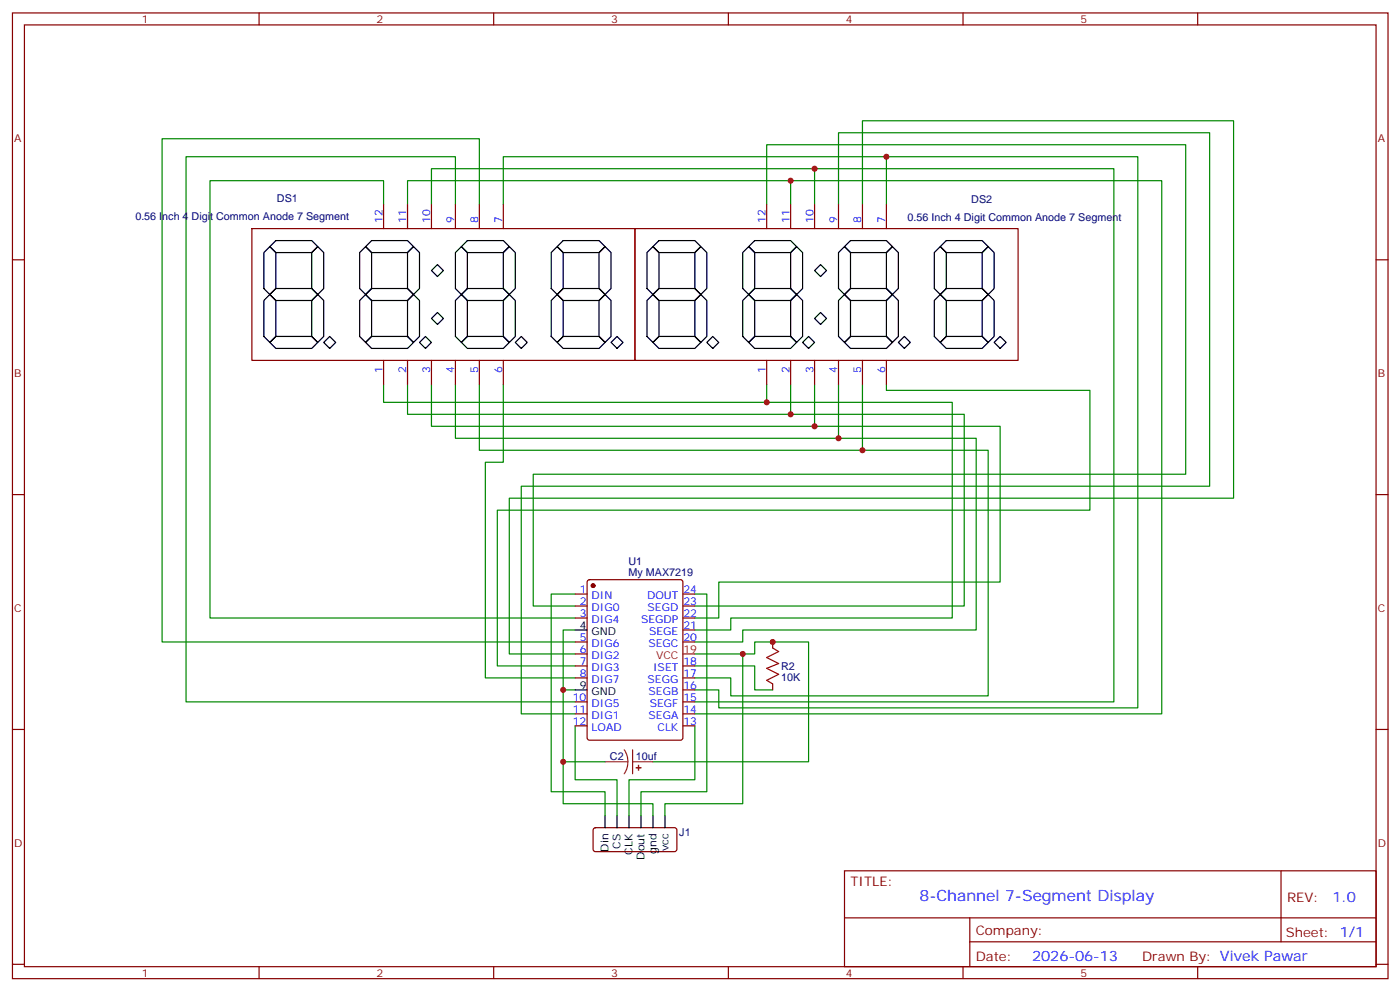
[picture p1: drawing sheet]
<svg xmlns="http://www.w3.org/2000/svg" width="413mm" height="292mm" viewBox="0 0 413 292" stroke-linecap="round" stroke-linejoin="round" font-family="sans-serif">
<g fill="none" stroke="#870000" stroke-width=".35">
<path d="M3.7 3.8h405.3v284.3h-405.3zM7.2 7.3h398.3v277.3h-398.3zM76.3 3.8v3.5M145.5 3.8v3.5M214.6 3.8v3.5M283.8 3.8v3.5M352.9 3.8v3.5M3.7 76.5h3.5M74.2 67.3h112.9v38.8h-112.9zM113 60.3v7M120.1 60.3v7M127.1 60.3v7"/>
<path d="M134.2 60.3v7M141.3 60.3v7M148.3 60.3v7M187.1 67.3h112.9v38.8h-112.9zM225.9 60.3v7M233 60.3v7M240 60.3v7M247.1 60.3v7M254.1 60.3v7M261.2 60.3v7M405.5 76.5h3.5M113 106.1v7.1"/>
<path d="M120.1 106.1v7.1M127.1 106.1v7.1M134.2 106.1v7.1M141.3 106.1v7.1M148.3 106.1v7.1M225.9 106.1v7.1M233 106.1v7.1M240 106.1v7.1M247.1 106.1v7.1M254.1 106.1v7.1M261.2 106.1v7.1M3.7 145.6h3.5"/>
<path d="M405.5 145.6h3.5M169.5 174.9h3.5M169.5 178.4h3.5M173.2 170.9l.5-.2h26.8l.7 .4v46.1l-.4 .7h-27.1l-.6-.4-.1-46.1zM201.2 174.9h3.6M201.2 178.4h3.6M169.5 182h3.5M169.5 189h3.5M169.5 192.5h3.5M169.5 196.1h3.5M169.5 199.6h3.5M201.2 182h3.6"/>
<path d="M201.2 189h3.6M201.2 196.1h3.6M201.2 199.6h3.6M201.2 185.5h3.6M227.7 189v1.8M3.7 214.8h3.5M169.5 206.7h3.5M169.5 210.2h3.5M169.5 213.7h3.5M201.2 206.7h3.6M201.2 210.2h3.6M201.2 213.7h3.6"/>
<path d="M201.2 203.1h3.6M227.7 201.4v1.7M405.5 214.8h3.5M175 243.9l.5-.2 23.5 .1 .5 .6-.1 5.9-.6 .5-23.6-.1-.4-.7v-5.6zM248.8 256.4h156.7v28.2h-156.7zM377.5 256.4v20.9M248.9 270.2h156.5M285.8 277.3h119.6M285.8 270.2v14.2M3.7 283.9h3.5M76.3 284.6v3.5M145.5 284.6v3.5"/>
<path d="M214.6 284.6v3.5M283.8 284.6v3.5M352.9 284.6v3.5M405.5 283.9h3.5"/>
</g>
<g fill="none" stroke="#008700" stroke-width=".35">
<path d="M233 53.2h109.3v157h-137.5M240 49.7h88.2v157h-123.4M261.2 46.1h74.1v162.3h-123.5v-5.3h-7M113 60.3v-7.1h-51.1v128.8h107.6M120.1 60.3v-7.1h112.9v7.1M127.1 60.3v-10.6h112.9v10.6M134.2 60.3v-14.2h-79.4v160.6h114.7M141.3 60.3v-19.4h-93.5v148.1h121.7M148.3 60.3v-14.2h112.9v14.2M225.9 60.3v-17.7h123.5v97h-192.3v38.8h12.4M247.1 60.3v-21.2h109.3v104.1h-202.8v67h15.9M254.1 60.3v-24.7h109.4v111.1h-213.4v45.8h19.4"/>
<path d="M113 113.2v5.3h112.9v-5.3M120.1 113.2v8.8h112.9v-8.8M127.1 113.2v12.3h112.9v-12.3M134.2 113.2v15.8h112.9v-15.8M141.3 113.2v19.4h112.8v-19.4M148.3 113.2v22.9h-5.3v63.5h26.5M225.9 118.5h54.7v63.5h-65.3v3.5h-10.5M261.2 113.2v1.7h60v35.3h-174.7v45.9h23M233 122h51.1v56.4h-79.3M240 125.5h54.7v45.9h-82.9v10.6h-7M247.1 129h40.6v56.5h-68.8v3.5h-14.1M254.1 132.6h37.1v72.3h-75.9v-5.3h-10.5"/>
<path d="M169.5 174.9h-7.1v58.2h15.9v7.1M204.8 174.9h3.5v58.2h-19.4v7.1M169.5 185.5h-3.6v17.6h3.6M204.8 196.1h17.6v7h5.3M204.8 192.5h17.6v-3.5h15.9v35.3h-45.9M218.9 192.5v44.1h-23v3.6M165.9 203.1v33.5h26.5v3.6M169.5 213.7v15.9h12.3v10.6M204.8 213.7v15.9h-19.5v10.6M165.9 224.3h12.4"/>
</g>
<g fill="none" stroke="#000" stroke-width=".35">
<path d="M77.8 74.4l1.7-1.8 1.8 1.8v10.5l-1.8 1.8-1.7-1.8zM81.3 70.8h10.6l1.7 1.8-1.7 1.8h-10.6l-1.8-1.8zM91.9 74.4l1.7-1.8 1.8 1.8v10.5l-1.8 1.8-1.7-1.8zM106 74.4l1.7-1.8 1.8 1.8v10.5l-1.8 1.8-1.7-1.8zM109.5 70.8h10.6l1.7 1.8-1.7 1.8h-10.6l-1.8-1.8zM120.1 74.4l1.7-1.8 1.8 1.8v10.5l-1.8 1.8-1.7-1.8zM127.1 79.7l1.8-1.8 1.8 1.8-1.8 1.7zM134.2 74.4l1.8-1.8 1.7 1.8v10.5l-1.7 1.8-1.8-1.8zM137.7 70.8h10.6l1.8 1.8-1.8 1.8h-10.6l-1.7-1.8zM148.3 74.4l1.8-1.8 1.7 1.8v10.5l-1.7 1.8-1.8-1.8zM162.4 74.4l1.8-1.8 1.7 1.8v10.5l-1.7 1.8-1.8-1.8zM165.9 70.8h10.6l1.8 1.8-1.8 1.8h-10.6l-1.7-1.8z"/>
<path d="M176.5 74.4l1.8-1.8 1.8 1.8v10.5l-1.8 1.8-1.8-1.8zM190.6 74.4l1.8-1.8 1.8 1.8v10.5l-1.8 1.8-1.8-1.8zM194.2 70.8h10.6l1.7 1.8-1.7 1.8h-10.6l-1.8-1.8zM204.8 74.4l1.7-1.8 1.8 1.8v10.5l-1.8 1.8-1.7-1.8zM218.9 74.4l1.7-1.8 1.8 1.8v10.5l-1.8 1.8-1.7-1.8zM222.4 70.8h10.6l1.7 1.8-1.7 1.8h-10.6l-1.8-1.8zM233 74.4l1.7-1.8 1.8 1.8v10.5l-1.8 1.8-1.7-1.8zM240 79.7l1.8-1.8 1.8 1.8-1.8 1.7zM247.1 74.4l1.7-1.8 1.8 1.8v10.5l-1.8 1.8-1.7-1.8zM250.6 70.8h10.6l1.8 1.8-1.8 1.8h-10.6l-1.8-1.8zM263 72.6l1.7 1.8v10.5l-1.7 1.8-1.8-1.8v-10.5zM275.3 74.4l1.8-1.8 1.7 1.8v10.5l-1.7 1.8-1.8-1.8z"/>
<path d="M278.8 70.8h10.6l1.8 1.8-1.8 1.8h-10.6l-1.7-1.8zM289.4 74.4l1.8-1.8 1.7 1.8v10.5l-1.7 1.8-1.8-1.8zM77.8 88.5l1.7-1.8 1.8 1.8v10.6l-1.8 1.7-1.7-1.7zM81.3 84.9h10.6l1.7 1.8-1.7 1.8h-10.6l-1.8-1.8zM91.9 88.5l1.7-1.8 1.8 1.8v10.6l-1.8 1.7-1.7-1.7zM106 88.5l1.7-1.8 1.8 1.8v10.6l-1.8 1.7-1.7-1.7zM109.5 84.9h10.6l1.7 1.8-1.7 1.8h-10.6l-1.8-1.8zM109.5 99.1h10.6l1.7 1.7-1.7 1.8h-10.6l-1.8-1.8zM120.1 88.5l1.7-1.8 1.8 1.8v10.6l-1.8 1.7-1.7-1.7zM127.1 93.8l1.8-1.8 1.8 1.8-1.8 1.7zM134.2 88.5l1.8-1.8 1.7 1.8v10.6l-1.7 1.7-1.8-1.7zM137.7 84.9h10.6l1.8 1.8-1.8 1.8h-10.6l-1.7-1.8z"/>
<path d="M137.7 99.1h10.6l1.8 1.7-1.8 1.8h-10.6l-1.7-1.8zM148.3 88.5l1.8-1.8 1.7 1.8v10.6l-1.7 1.7-1.8-1.7zM162.4 88.5l1.8-1.8 1.7 1.8v10.6l-1.7 1.7-1.8-1.7zM165.9 84.9h10.6l1.8 1.8-1.8 1.8h-10.6l-1.7-1.8zM165.9 99.1h10.6l1.8 1.7-1.8 1.8h-10.6l-1.7-1.8zM176.5 88.5l1.8-1.8 1.8 1.8v10.6l-1.8 1.7-1.8-1.7zM190.6 88.5l1.8-1.8 1.8 1.8v10.6l-1.8 1.7-1.8-1.7zM194.2 84.9h10.6l1.7 1.8-1.7 1.8h-10.6l-1.8-1.8zM194.2 99.1h10.6l1.7 1.7-1.7 1.8h-10.6l-1.8-1.8zM204.8 88.5l1.7-1.8 1.8 1.8v10.6l-1.8 1.7-1.7-1.7zM218.9 88.5l1.7-1.8 1.8 1.8v10.6l-1.8 1.7-1.7-1.7zM222.4 84.9h10.6l1.7 1.8-1.7 1.8h-10.6l-1.8-1.8z"/>
<path d="M222.4 99.1h10.6l1.7 1.7-1.7 1.8h-10.6l-1.8-1.8zM233 88.5l1.7-1.8 1.8 1.8v10.6l-1.8 1.7-1.7-1.7zM240 93.8l1.8-1.8 1.8 1.8-1.8 1.7zM247.1 88.5l1.7-1.8 1.8 1.8v10.6l-1.8 1.7-1.7-1.7zM250.6 84.9h10.6l1.8 1.8-1.8 1.8h-10.6l-1.8-1.8zM250.6 99.1h10.6l1.8 1.7-1.8 1.8h-10.6l-1.8-1.8zM263 86.7l1.7 1.8v10.6l-1.7 1.7-1.8-1.7v-10.6zM266.5 99.1l1.8 1.7-1.8 1.8-1.8-1.8zM275.3 88.5l1.8-1.8 1.7 1.8v10.6l-1.7 1.7-1.8-1.7zM278.8 84.9h10.6l1.8 1.8-1.8 1.8h-10.6l-1.7-1.8zM278.8 99.1h10.6l1.8 1.7-1.8 1.8h-10.6l-1.7-1.8zM289.4 88.5l1.8-1.8 1.7 1.8v10.6l-1.7 1.7-1.8-1.7z"/>
<path d="M79.5 100.8l1.8-1.7h10.6l1.7 1.7-1.7 1.8h-10.6zM95.4 100.8l1.8-1.7 1.7 1.7-1.7 1.8zM123.6 100.8l1.8-1.7 1.7 1.7-1.7 1.8zM151.8 100.8l1.8-1.7 1.8 1.7-1.8 1.8zM180.1 100.8l1.7-1.7 1.8 1.7-1.8 1.8zM208.3 100.8l1.7-1.7 1.8 1.7-1.8 1.8zM236.5 100.8l1.8-1.7 1.7 1.7-1.7 1.8zM292.9 100.8l1.8-1.7 1.8 1.7-1.8 1.8zM169.5 185.5h3.5M169.5 203.1h3.5M178.3 240.2v3.5M181.8 240.2v3.5"/>
<path d="M185.3 240.2v3.5M188.9 240.2v3.5M192.4 240.2v3.5M195.9 240.2v3.5"/>
</g>
<circle cx="174.8" cy="172.4" r=".53" fill="#870000" stroke="#870000" stroke-width=".35"/>
<path d="M201.2 192.5h3.6" fill="none" stroke="#f00" stroke-width=".35"/>
<path d="M178.3 224.3h6.7M183.9 220.8l.9 1.6 .2 1.9M185 224.3l-.2 1.8-.9 1.7M186.4 224.3h6M186.4 220.8v7" fill="none" stroke="#8c2424" stroke-width=".35"/>
<g fill="#8c2424" stroke="#8c2424" stroke-width=".35">
<path d="M188.1 225.4l.1 1.4z"/>
<path d="M187.5 226l1.4 .1z"/>
</g>
<path d="M227.7 190.8l1.7 1-3.5 1.8 3.5 1.8-3.5 1.4 3.5 1.7-3.5 1.8 1.8 1.1" fill="none" stroke="#a10000" stroke-width=".35"/>
<g fill="#c00">
<circle cx="165.9" cy="203.1" r=".88"/>
<circle cx="218.9" cy="192.5" r=".88"/>
<circle cx="240" cy="125.5" r=".88"/>
<circle cx="254.1" cy="132.6" r=".88"/>
<circle cx="240" cy="49.7" r=".88"/>
<circle cx="225.9" cy="118.5" r=".88"/>
<circle cx="233" cy="122" r=".88"/>
<circle cx="247.1" cy="129" r=".88"/>
<circle cx="261.2" cy="46.1" r=".88"/>
<circle cx="233" cy="53.2" r=".88"/>
<circle cx="165.9" cy="224.3" r=".88"/>
<circle cx="227.7" cy="189" r=".88"/>
</g>
<text font-size="4.6" fill="#00f" x="270.9" y="265.4">8-Channel 7-Segment Display</text>
<g font-size="4.2" fill="#00f">
<text x="392.6" y="265.7">1.0</text>
<text x="304.1" y="283">2026-06-13</text>
</g>
<g font-size="3.9" fill="#800">
<text x="250.6" y="261">TITLE:</text>
<text x="379.2" y="265.7">REV:</text>
<text x="287.5" y="275.2">Company:</text>
<text x="378.9" y="275.8">Sheet: 1/1</text>
<text x="287.5" y="282.9">Date:</text>
<text x="336.6" y="282.9">Drawn By: Vivek Pawar</text>
</g>
<g font-size="3.2" fill="#800">
<text x="41.8" y="6.8">1</text>
<text x="110.9" y="6.8">2</text>
<text x="180.1" y="6.8">3</text>
<text x="249.2" y="6.8">4</text>
<text x="318.3" y="6.8">5</text>
<text x="4.2" y="41.9">A</text>
<text x="406" y="41.9">A</text>
<text x="4.2" y="111.1">B</text>
<text x="406" y="111.1">B</text>
<text x="4.2" y="180.2">C</text>
<text x="406" y="180.2">C</text>
<text x="4.2" y="249.3">D</text>
<text x="406" y="249.3">D</text>
<text x="41.8" y="287.6">1</text>
<text x="110.9" y="287.6">2</text>
<text x="180.1" y="287.6">3</text>
<text x="249.2" y="287.6">4</text>
<text x="318.3" y="287.6">5</text>
</g>
<g font-size="3.2" fill="#000080">
<text x="81.6" y="59.6">DS1</text>
<text x="286.2" y="59.6">DS2</text>
<text x="39.9" y="64.9">0.56 Inch 4 Digit Common Anode 7 Segment</text>
<text x="267.4" y="64.9">0.56 Inch 4 Digit Common Anode 7 Segment</text>
<text x="185.2" y="166.5">U1</text>
<text x="185.2" y="169.6">My MAX7219</text>
<text x="230.2" y="197.2">R2</text>
<text x="230.2" y="200.4">10K</text>
<text x="179.7" y="223.7">C2</text>
<text x="187.4" y="223.7">10uf</text>
<text x="200.2" y="246.3">J1</text>
</g>
<g font-size="3.2" fill="#00f">
<text x="112.7" y="65.5" transform="rotate(-90 112.7 65.5)">12</text>
<text x="119.7" y="65.5" transform="rotate(-90 119.7 65.5)">11</text>
<text x="126.8" y="65.5" transform="rotate(-90 126.8 65.5)">10</text>
<text x="133.8" y="65.5" transform="rotate(-90 133.8 65.5)">9</text>
<text x="140.9" y="65.5" transform="rotate(-90 140.9 65.5)">8</text>
<text x="148" y="65.5" transform="rotate(-90 148 65.5)">7</text>
<text x="225.6" y="65.5" transform="rotate(-90 225.6 65.5)">12</text>
<text x="232.6" y="65.5" transform="rotate(-90 232.6 65.5)">11</text>
<text x="239.7" y="65.5" transform="rotate(-90 239.7 65.5)">10</text>
<text x="246.7" y="65.5" transform="rotate(-90 246.7 65.5)">9</text>
<text x="253.8" y="65.5" transform="rotate(-90 253.8 65.5)">8</text>
<text x="260.8" y="65.5" transform="rotate(-90 260.8 65.5)">7</text>
<text x="112.7" y="109.9" transform="rotate(-90 112.7 109.9)">1</text>
<text x="119.7" y="109.9" transform="rotate(-90 119.7 109.9)">2</text>
<text x="126.8" y="109.9" transform="rotate(-90 126.8 109.9)">3</text>
<text x="133.8" y="109.9" transform="rotate(-90 133.8 109.9)">4</text>
<text x="140.9" y="109.9" transform="rotate(-90 140.9 109.9)">5</text>
<text x="148" y="109.9" transform="rotate(-90 148 109.9)">6</text>
<text x="225.6" y="109.9" transform="rotate(-90 225.6 109.9)">1</text>
<text x="232.6" y="109.9" transform="rotate(-90 232.6 109.9)">2</text>
<text x="239.7" y="109.9" transform="rotate(-90 239.7 109.9)">3</text>
<text x="246.7" y="109.9" transform="rotate(-90 246.7 109.9)">4</text>
<text x="253.8" y="109.9" transform="rotate(-90 253.8 109.9)">5</text>
<text x="260.8" y="109.9" transform="rotate(-90 260.8 109.9)">6</text>
<text x="170.8" y="174.6">1</text>
<text x="170.8" y="178.1">2</text>
<text x="174.3" y="176.3">DIN</text>
<text x="174.3" y="179.8">DIG0</text>
<text x="190.7" y="176.3">DOUT</text>
<text x="190.8" y="179.8">SEGD</text>
<text x="201.4" y="178.1">23</text>
<text x="201.4" y="174.6">24</text>
<text x="170.8" y="181.6">3</text>
<text x="174.3" y="183.4">DIG4</text>
<text x="188.9" y="183.4">SEGDP</text>
<text x="201.4" y="185.1">21</text>
<text x="201.4" y="181.6">22</text>
<text x="170.8" y="188.7">5</text>
<text x="174.3" y="190.4">DIG6</text>
<text x="191.1" y="190.4">SEGC</text>
<text x="191.3" y="186.9">SEGE</text>
<text x="201.4" y="188.7">20</text>
<text x="170.8" y="192.2">6</text>
<text x="170.8" y="195.7">7</text>
<text x="174.3" y="194">DIG2</text>
<text x="174.3" y="197.5">DIG3</text>
<text x="192.5" y="197.5">ISET</text>
<text x="201.4" y="195.7">18</text>
<text x="170.8" y="199.2">8</text>
<text x="174.3" y="201">DIG7</text>
<text x="190.8" y="201">SEGG</text>
<text x="201.4" y="202.8">16</text>
<text x="201.4" y="199.2">17</text>
<text x="168.8" y="206.3">10</text>
<text x="168.8" y="209.8">11</text>
<text x="174.3" y="208.1">DIG5</text>
<text x="191.1" y="204.5">SEGB</text>
<text x="191.5" y="208.1">SEGF</text>
<text x="201.4" y="209.8">14</text>
<text x="201.4" y="206.3">15</text>
<text x="168.8" y="213.4">12</text>
<text x="174.3" y="211.6">DIG1</text>
<text x="174.3" y="215.1">LOAD</text>
<text x="191.1" y="211.6">SEGA</text>
<text x="193.7" y="215.1">CLK</text>
<text x="201.4" y="213.4">13</text>
</g>
<g font-size="3.2">
<text x="170.8" y="185.1">4</text>
<text x="174.3" y="186.9">GND</text>
<text x="170.8" y="202.8">9</text>
<text x="174.3" y="204.5">GND</text>
<text x="179.4" y="250.8" transform="rotate(-90 179.4 250.8)">Din</text>
<text x="182.9" y="249.8" transform="rotate(-90 182.9 249.8)">CS</text>
<text x="186.4" y="251.6" transform="rotate(-90 186.4 251.6)">CLK</text>
<text x="193.5" y="251.4" transform="rotate(-90 193.5 251.4)">gnd</text>
<text x="197" y="250.6" transform="rotate(-90 197 250.6)">vcc</text>
<text x="189.9" y="253.1" transform="rotate(-90 189.9 253.1)">Dout</text>
</g>
<g font-size="3.2" fill="#f00">
<text x="193.3" y="194">VCC</text>
<text x="201.4" y="192.2">19</text>
</g>
</svg>
